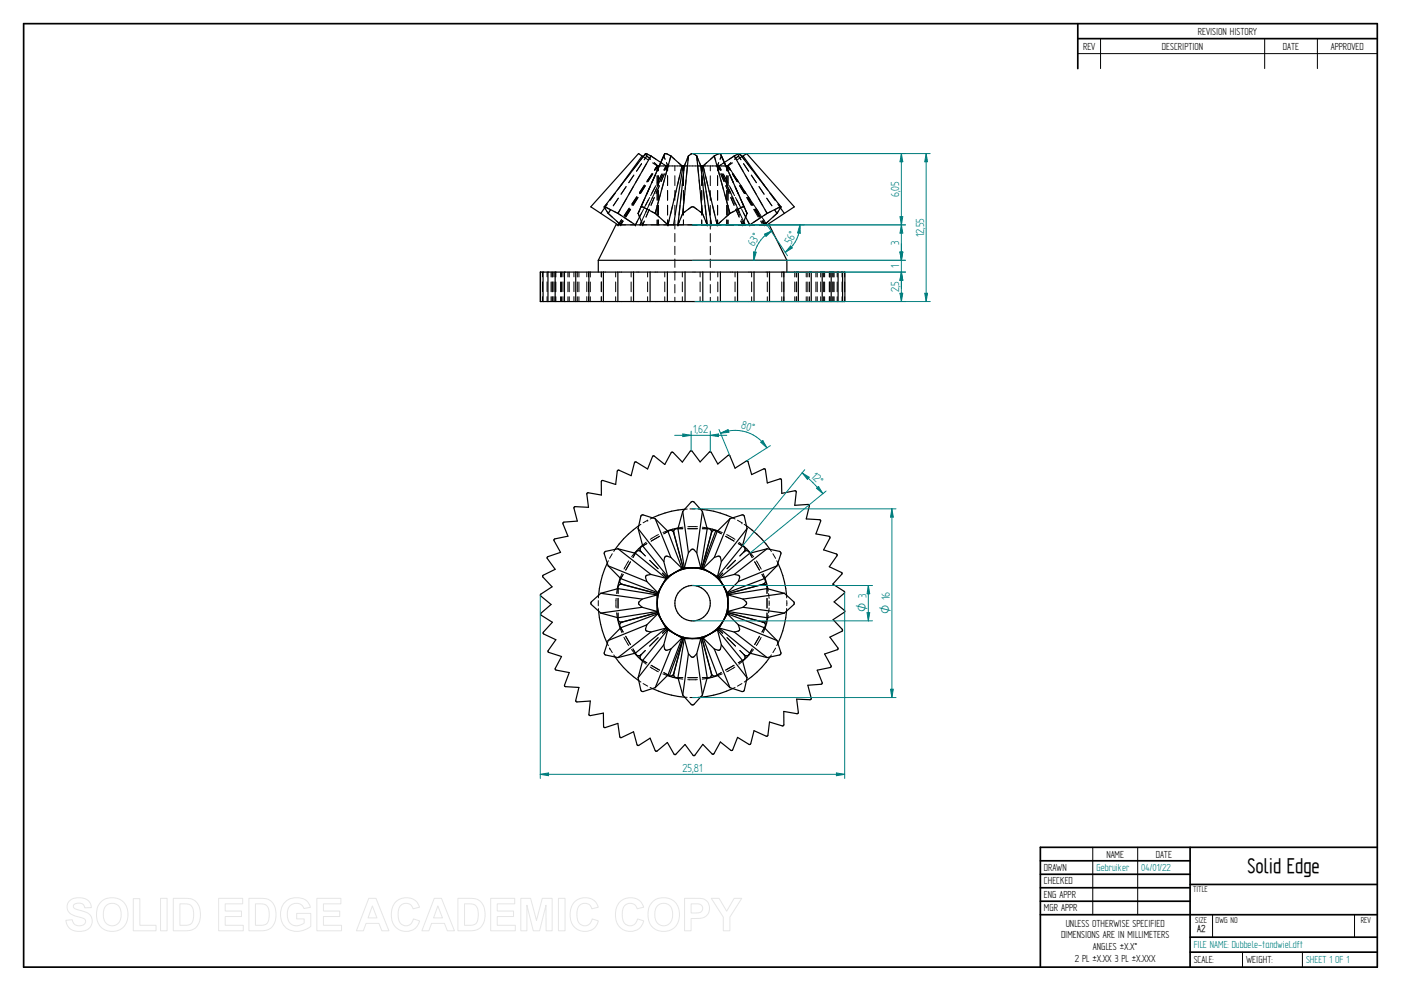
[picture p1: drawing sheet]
<svg xmlns="http://www.w3.org/2000/svg" width="594mm" height="420mm" viewBox="0 0 594 420" stroke-linecap="round" stroke-linejoin="round" font-family="sans-serif">
<g fill="none" stroke="#000" stroke-width=".72">
<path d="M10 10h574v400h-574zM457 10v19.1M457 16.4h127M504.6 359.2v50.8M584 359.2h-142.9v50.8M441.1 365h63.5M441.1 370.7h63.5M441.1 376.4h63.5M504.6 375h79.4M441.1 382.1h63.5M441.1 387.8h142.9M504.6 397.3h79.4"/>
<path d="M504.6 403.7h79.4"/>
</g>
<g fill="none" stroke="#000" stroke-width=".42">
<path d="M466.7 16.4v12.7M536.3 16.4v12.7M558.6 16.4v12.7M457 22.7h127M263.3 78.5l-1.1 1.6M263.9 77.8l-2.2 2.8M265.5 79.1l-2.2 3.2M267.2 73.5l-2.2 2.8M268.6 79.1l-1.9 3.2M268.8 74.3l-2.2 3.2M270.5 69.3l-2.2 2.8M271.3 74.3l-1.8 3.2"/>
<path d="M272.1 69.4l-2.2 3.2M273.3 78.5l-2.2 3.2M273.3 78.8l-2.1 3.3M273.7 78.7l-2.1 3.3M273.7 65.2h.1M273.8 65.3l.1 .2M273.8 65.3h.1M274.1 65.9l.2 .2M274.1 69.4l-1.8 3.2M274.3 66.1l1.5 1.4M274.3 66.1l-1.1 1.6M274.4 65.3l.5 .2"/>
<path d="M274.7 67.7l-2-1.3-1.1 1.4M275.5 65.8l.5 .3M275.5 79.4l-1.9 4.2M275.7 79.2l-1.5 3.1M276 66.1l-.9 1.6M276 66.1l2.2 1.4M276.4 73.9l-2.1 3.3M276.4 73.9l-2 3.2M276.5 73.6l-2.1 3.2M276.7 69l2 1.4M276.8 73.7l-2.1 3.3M277.4 69l1.5 1.4"/>
<path d="M277.7 79.4l-1.8 3.6M278.1 78.7l-1.8 3.3M278.3 73.1l-1.9 4.4M278.5 70.6h.1M278.5 70.6l-1 1.6M278.5 70.5v.1M278.7 70.4v2M278.7 74.5v4.2M278.7 70.4l-1.1 1.6M278.7 70.4h-.1M278.7 70.4h.1M278.9 70.4l-1 1.6"/>
<path d="M278.9 70.4h.1M278.9 78.7l-1.5 3.3M279.2 70.4v2M279.2 74.5v4.2M279.6 78.7l-1.4 3.3M280.3 69l2.1 1.4M280.5 74l-1.8 3.6M280.7 73.7l-1.7 3.3M280.9 74.3l-1.8 3.9M281 69.4l-.8-.5-1.7 3.7M281.2 73.7l-1.5 3.3M281.5 66.1l-.8 1.6"/>
<path d="M281.5 66.1l.5 1.4M281.6 65.9l-.1 .2M281.7 69.9l.7 .5M281.7 76.3l-1.1 4M281.7 73.7l-1.4 3.3M281.8 65.3l-.1 .2M282.4 70.4l-.8 1.6M282.4 70.4l-.9 1.7M282.6 69l.6 1.4-.8 1.6M282.7 70.4h.1M282.7 70.4l-.9 1.9M282.7 70.4l-.7 1.6"/>
<path d="M282.9 65.3l.5 .2M283.1 70.4v2M283.1 74.5v4.2M283.4 70.2l-1.1 4M284 65.8l.5 .3M284.5 66.1l1.6 1.4M284.5 66.1l-.6 2.1M286.2 70.4v2M286.2 74.5v4.2M287.6 69l1.6 1.4M288.2 74.5l-1 4.2M289.2 70.4h-10.5"/>
<path d="M289.2 70.4l-.5 2M289.5 71.4l-.1 .5M289.7 70.4l-.1 .4M289.7 74.5l-.4 4.2M289.8 70.4v2M289.8 74.5v4.2M290.2 70.4l-.3 2M290.7 69l-.5 1.4M290.9 76.3l-.4 4M291.5 70.2l-.4 4M291.9 66.1l-.6 1.4M291.9 66.1l-.2 2.1"/>
<path d="M292.3 65.9l-.4 .2M293.1 65.3l-.4 .2M294.3 65.3l.4 .2M295.1 65.9l.3 .2M295.4 66.1l.2 2.1M295.4 66.1l.6 1.4M295.8 70.2l.4 4M296.5 76.3l.3 4M296.6 69l.6 1.4M297.2 70.4l.2 2M297.2 70.4h-7M297.6 70.4v2"/>
<path d="M297.6 74.5v4.2M297.6 74.5l.5 4.2M297.7 70.4h.1M297.7 70.6l.4 2.1M298.1 70.4l.6 2M298.4 74.8l.7 4.1M299.2 74.5l.9 4.2M299.7 69l-1.6 1.4M301.2 70.4v2M301.2 74.5v4.2M302.9 66.1l.5 2.1M302.9 66.1l-1.6 1.4"/>
<path d="M303.4 65.8l-.5 .3M304 70.2l1.1 4M304.2 70.4l.7 1.6M304.3 70.4v2M304.3 74.5v4.2M304.5 65.3l-.6 .2M304.7 70.4l.7 1.6M304.7 70.4h.6M304.7 70.4h-6.6M304.7 70.4l.9 1.9M304.7 70.4l.6 1.6M304.8 69l-.6 1.4"/>
<path d="M304.9 70.4l.9 1.6M304.9 70.4h3.8M304.9 70.4l1 1.7M305.5 65.3l.1 .2M305.6 76.3l1.1 4M305.6 73.7l1.4 3.3M305.6 69.9l-.7 .5M305.8 65.9l.1 .2M305.9 66.1l.7 1.6M305.9 66.1l-.6 1.4M306.1 73.6l1.4 3.2M306.2 73.7l1.5 3.3"/>
<path d="M306.4 69.4l.8-.5 .9 2.1M306.4 74.3l1.8 3.9M306.7 73.7l2 3.9M307 69l-2.1 1.4M307.4 69.4l1.4 3.2M307.8 78.7l1.4 3.3M308.2 70.4v2M308.2 74.5v4.2M308.2 78.5l1.3 3.2M308.4 78.7l1.6 3.3M308.7 70.4l1 1.6M308.7 70.4h.1"/>
<path d="M308.7 70.4v2M308.7 74.5v4.2M308.7 70.4l1 1.5M308.8 70.5l.1 .1M308.9 70.6l2.2 3.4M308.9 70.6h.1M309.1 73.2l1.8 4.1M309.3 78.7l1.7 3.3M309.5 74.3l1.5 3.2M309.6 79.4l1.9 3.6M310 69l-1.6 1.4 1 1.6M310.6 69l-1.9 1.4"/>
<path d="M310.7 73.7l1.9 3.3-2-3.3M310.8 73.6l3.9 5.8M311 73.9l2 3.3-2-3.2M311.4 66.1l-2.2 1.4M311.4 66.1l.9 1.6M311.7 79.2l1.4 3.1M311.9 65.8l-.5 .3M311.9 79.5l1.9 4.2M312.6 67.7l2-1.3 1.1 1.4M313 65.3l-.5 .2M313.1 66.1l1.1 1.6M313.1 66.1l-1.6 1.4"/>
<path d="M313.2 69.4l1.9 3.2M313.3 65.9l-.2 .2M313.6 65.3l-.2 .2M313.6 65.2h.1M314.1 78.5l2.1 3.2M315.3 69.4l2.2 3.2M316 74.3l1.9 3.2M316.9 69.3l2.1 2.8M318.6 74.3l2.2 3.2M318.8 79.1l1.9 3.2M320.2 73.5l2.1 2.9M321.9 79.1l2.1 3.2"/>
<path d="M323.5 77.8l2.1 2.8M324 78.5l1.2 1.6M256.2 87.8l.5 .9M256.8 87.8l1.7 .9M257.3 89.6l.6 .9M257.3 86.3l-1.1 1.4M257.5 86.6l-1.1 1.5M257.9 90.5l1.7 1.6M258.9 88.9l-1 1.6M260.3 89.6l1.7 .9M260.6 82l-2.2 2.8M261 81.7l-2.3 3.2"/>
<path d="M261.4 93.7l1.8 1.6M262 90.5l1.5 .9M262.1 95.3h.1M262.2 84l-2.2 3.2M263 88.9l-1 1.6M263.2 95.3h.1M263.2 95.3h2.1M263.6 93.1l-1.1 1.6M264 93.4l-1.2 1.9M264.2 93.7l-1 1.6M265 92.4l2.9 1.9M265.8 84l-1.9 3.2"/>
<path d="M266.8 88.3l-2.1 3.2M266.9 88.7l-2 3.3M267.1 88.6l-2.1 3.2M267.4 95.3h2M267.4 88.7l-2.1 3.3M269.4 95.3h.1M270 83.4l-2.1 3.2M270.1 83.8l-2.1 3.3M270.2 83.7l-2.1 3.2M270.3 93.7l-.9 1.6M270.5 83.7l-2 3.3M270.6 90.5l.6 1.6"/>
<path d="M271 89.6l-.4 .9M271.3 88.9l-.7 1.6M271.9 93.7l.6 1.6M272.2 93.7l-.8 1.6M272.5 95.3h.1M272.5 95.3h1.8M272.7 85.7l-1.4 3M272.7 87.8l1.7 .9-2.4 5.3M272.9 88.7l-1.7 3.3 .9-1.8M273.2 93.7l-.7 1.6M273.5 84l-1.5 3.2M274.9 84.8l-1.9 3.5"/>
<path d="M275.3 88.7l-1.4 3.3M275.5 83.7l-1.7 3.3M275.5 86.1l-1.7 3.9M276.1 95.3h3.5M276.1 89.6l1.7 .9M276.7 83.7l-1.5 3.3M277.4 83.7l-1.4 3.3M277.8 90.5l1.8 1.6M278.3 80.2l-1.8 3.9M278.4 88.5l-.6 2M278.7 93.3v2M278.7 80.8v4.1"/>
<path d="M278.7 87v4.1M279.2 80.8v4.1M279.2 87v4.1M279.2 93.3v2M280 82.4l-1.1 4M281.4 93.7l1.8 1.6M281.5 95.3h1.7M283.1 80.8v4.1M283.1 87v4.1M283.1 93.3v2M283.2 95.3h.1M283.8 93.3l-.6 2"/>
<path d="M285.2 87.1l-.9 4.1M286.2 80.8v4.1M286.2 87v4.1M286.2 93.3v3.8M286.2 99v3.5M286.7 80.8l-1 4.1M287.5 95.3h.1M287.5 95.3h2M287.7 93.3l-.2 2M288.2 93.7l-.7 1.6M288.4 87.1l-.5 4.1M289 80.8l-.4 4.1"/>
<path d="M289.5 90.5l-.7 1.6M289.7 88.5l-.2 2M289.8 80.8v4.1M289.8 87v4.1M289.8 93.3v2M290.3 82.4l-.4 4M290.7 89.6l-1.2 .9M291.6 95.3h4.1M293.1 87.8l-1.2 .9M294.3 87.8l1.1 .9M296.7 89.6l1.2 .9M297 82.4l.5 4"/>
<path d="M297.6 80.8v4.1M297.6 87v4.1M297.6 93.3v2M297.6 88.5l.3 2M297.8 95.3h2.1M297.9 90.5l.6 1.6M298.3 80.8l.4 4.1M299 87.1l.4 4.1M299.2 93.7l.7 1.6M299.4 81l.7 4.1M299.7 93.3l.2 2M299.9 95.3h.1"/>
<path d="M300.4 87.2l.7 4M300.6 80.8l1 4.1M301.2 80.8v4.1M301.2 87.1v4.1M301.2 93.3v3.9M301.2 99v3.6M301.4 93.3l.3 2M301.7 95.3h.1M302.1 87.1l1 4.1M303.6 93.3l.5 2M304.1 95.3h.1M304.1 95.3h1.8"/>
<path d="M304.3 80.8v4.1M304.3 87v4.1M304.3 93.3v2M305.9 93.7l-1.8 1.6M307.3 82.4l1.1 4M307.7 95.3h3.5M308.2 80.8v4.1M308.2 87v4.1M308.2 93.3v2M308.7 80.8v4.1M308.7 87.1v4.1M308.7 93.3v2"/>
<path d="M309 88.5l.5 2M309.2 80.3l1.7 3.9M309.5 90.5l-1.7 1.6M309.9 83.7l1.4 3.3M310.3 83.4l1.4 3.1M310.7 83.7l1.5 3.3M311.2 89.6l-1.7 .9M311.8 86.1l2.6 5.9M311.9 83.7l1.7 3.3M312 88.7l1.4 3.3M312.3 88.2l1.4 3.2M312.5 84.8l1.8 3.5"/>
<path d="M313 95.3h1.8M313.9 84l1.4 3.2M314.1 93.7l.7 1.6M314.4 93l.7 1.6M314.5 88.7l1.7 3.3-1-1.8M314.5 92.1l.9 1.9M314.6 87.8l-1.6 .9M314.7 85.8l1.3 2.9M314.8 95.3h.1M315.2 93.7l.8 1.6M315.5 93.7l-.7 1.6M315.6 82l-2-3.3 2.2 3.3"/>
<path d="M315.8 81.2l2.4 3.5M316.1 88.9l.7 1.6M316.1 82l-2-3.1 2.1 3.3M316.4 89.6l.4 .9M316.6 83.7l2 3.3M316.8 90.5l-.7 1.6M316.8 83.7l2.1 3.3M317.1 93.7l.8 1.6M317.2 83.7l2 3.2M317.3 83.9l2.1 3.2M317.3 83.4l2.1 3.2M317.9 95.3h2"/>
<path d="M317.9 95.3h.1M318 95.3h-.1M319.4 86.5l2.3 3.5M319.6 88.7l1.9 3.3M319.9 88.7l2.1 3.3M320.3 88.6l2.1 3.2M320.4 88.8l2.1 3.2M320.5 88.2l2.2 3.2M321.6 84l1.8 3.2M322.1 95.3h2M322.4 92.4l-2.9 1.9M322.5 93.7l1 1.6"/>
<path d="M322.9 91.8l1.9 2.9M323.1 93.7l1 1.6M323.4 93.5l1.2 1.8M324.1 95.3h.1M324.4 88.9l.9 1.6M325.1 84l2.2 3.2M325.2 95.3h.1M325.3 90.5l-1.4 .9M325.9 93.7l-1.8 1.6M326.3 81.7l2.3 3.2M326.8 82.1l2.1 2.8M327.1 89.6l-1.8 .9"/>
<path d="M328.4 88.9l1.1 1.6M329.5 90.5l-1.8 1.6M329.8 86.6l1.1 1.5M330 89.6l-.5 .9M330.1 86.3l1 1.4M330.5 87.8l-1.7 .9M331.1 87.8l-.5 .9M230 115.4v2M230 119.5v4.2M232 115.4v2M232 119.5v4.2M233.7 115.4v2"/>
<path d="M233.7 119.5v4.2M234.1 115.4v2M234.1 119.5v4.2M234.2 115.4v2M234.2 119.5v4.2M234.9 115.4v2M234.9 119.5v4.2M235.4 115.4v2M235.4 119.5v4.2M235.7 115.4v2M235.7 119.5v4.2M237.7 115.4v2"/>
<path d="M237.7 119.5v4.2M238.1 115.4v2M238.1 119.5v4.2M238.7 115.4v2M238.7 119.5v4.2M240.8 115.4v2M240.8 119.5v4.2M241.4 115.4v2M241.4 119.5v4.2M243.4 115.4v2M243.4 119.5v4.2M244.8 115.4v2"/>
<path d="M244.8 119.5v4.2M245.5 115.4v2M245.5 119.5v4.2M248.8 115.4v2M248.8 119.5v4.2M249.5 115.4v2M249.5 119.5v4.2M250.3 115.4v2M250.3 119.5v4.2M255 115.4v2M255 119.5v4.2M261.1 115.4v2"/>
<path d="M261.1 119.5v4.2M267.6 115.4v2M267.6 119.5v4.2M274.6 115.4v2M274.6 119.5v4.2M281.9 115.4v2M281.9 119.5v4.2M286.2 104.4v3.6M286.2 109.8v3.6M286.2 115.2v3.6M289.3 115.4v2M289.3 119.5v4.2"/>
<path d="M296.9 115.4v2M296.9 119.5v4.2M301.2 104.4v3.6M301.2 109.9v3.5M301.2 115.3v3.5M304.4 115.4v2M304.4 119.5v4.2M311.7 115.4v2M311.7 119.5v4.2M318.7 115.4v2M318.7 119.5v4.2M325.4 115.4v2"/>
<path d="M325.4 119.5v4.2M331.5 115.4v2M331.5 119.5v4.2M332.4 115.4v2M332.4 119.5v4.2M337 115.4v2M337 119.5v4.2M337.6 115.4v2M337.6 119.5v4.2M337.8 115.4v2M337.8 119.5v4.2M341.9 115.4v2"/>
<path d="M341.9 119.5v4.2M342.6 115.4v2M342.6 119.5v4.2M343.2 115.4v2M343.2 119.5v4.2M346 115.4v2M346 119.5v4.2M346.5 115.4v2M346.5 119.5v4.2M348 115.4v2M348 119.5v4.2M349.2 115.4v2"/>
<path d="M349.2 119.5v4.2M349.7 115.4v2M349.7 119.5v4.2M351.7 115.4v2M351.7 119.5v4.2M351.9 115.4l.1 2M351.9 119.5l.1 4.2M353.1 115.4v2M353.1 119.5v4.2M353.3 115.4v2M353.3 119.5v4.2M353.7 115.4v2"/>
<path d="M353.7 119.5v4.2M355 115.4v2M355 119.5v4.2M357.1 115.4v2M357.1 119.5v4.2M358.2 115.4v2M358.2 119.5v4.2M230 125.8v2M232 125.8v2M233.7 125.8v2M234.1 125.8v2M234.2 125.8v2"/>
<path d="M234.9 125.8v2M235.4 125.8v2M235.7 125.8v2M237.7 125.8v2M238.1 125.8v2M238.7 125.8v2M240.8 125.8v2M241.4 125.8v2M243.4 125.8v2M244.8 125.8v2M245.5 125.8v2M248.8 125.8v2"/>
<path d="M249.5 125.8v2M250.3 125.8v2M255 125.8v2M261.1 125.8v2M267.6 125.8v2M274.6 125.8v2M281.9 125.8v2M286.2 120.6v3.6M286.2 126v1.8M289.3 125.8v2M296.9 125.8v2M301.2 120.6v3.6"/>
<path d="M301.2 126.1v1.7M304.4 125.8v2M311.7 125.8v2M318.7 125.8v2M325.4 125.8v2M331.5 125.8v2M332.4 125.8v2M337 125.8v2M337.6 125.8v2M337.8 125.8v2M341.9 125.8v2M342.6 125.8v2"/>
<path d="M343.2 125.8v2M346 125.8v2M346.5 125.8v2M348 125.8v2M349.2 125.8v2M349.7 125.8v2M351.7 125.8v2M351.9 125.8l.1 2M353.1 125.8v2M353.3 125.8v2M353.7 125.8v2M355 125.8v2"/>
<path d="M357.1 125.8v2M358.2 125.8v2M276.6 219.5l-.9 .5M291.4 215.8l-1 .1M292.6 215.8h2.2M295.9 215.8l1.1 .1M310.7 219.5l1 .5M258 237.7l-.5 1M259.6 234.8l-1.1 1.9M260.8 232.9l-.5 .9M266.6 237.8l-2 3.5M267.3 238.2l-2 3.5"/>
<path d="M268.4 236.3l1-1.7-1 1.8M269.1 234.5l-1.3 1.6M271.8 222.3l-1 .6M273.6 235.7l-1.7-1.8 1.8 1.8M274 229.9l-1.5 1.2M274.3 230.5l-1.8 1 1.8-1M274.7 220.6l-2 1.1M274.7 220.6h.1M275.5 237.5l3.6 3.6M275.5 237.6l3.6 3.5M276.1 229.4l3.5-2-3.5 2M279.2 226.7l-3.4 2"/>
<path d="M281.5 226.3l1.7-1-1.7 1M283 225l-1.9 .8M287.5 224.2h2.1M289.6 223.5l-2 .3M291.6 224.2h4.1M295.7 223.3h-4M297.8 223.5l2 .3M297.8 224.2h2.1M304.4 225l1.9 .8M305.9 226.3l-1.8-1 1.8 1M307.7 227.4l3.6 2M308.1 226.7l3.6 2"/>
<path d="M311.9 237.5l-3.6 3.6M312.7 220.6l1.9 1.1M313 230.5l1.8 1M313.3 229.9l1.6 1.2M314.6 221.7h.1M315.5 233.9l-1.8 1.8M315.5 222.3l1 .6M318.3 234.5l1.3 1.6M318.9 236.3l-1-1.7 1.1 1.8M320 238.2l2 3.5M320.8 237.8l2 3.5M326.5 232.9l.6 .9"/>
<path d="M327.7 234.8l1.2 1.9M329.4 237.7l.5 1M253.7 254.6v2.2M253.7 258l.1 1.1M253.8 252.4l-.1 1.1M261.3 253.7v4M261.4 259.8l.3 2M261.7 249.6l-.3 2M262.1 249.6v2M262.1 253.7v4.1M262.1 259.9v2M263.7 243.2l-.7 1.9"/>
<path d="M264.2 243.5l-1 1.8M280.9 243l1.8 1.8M306.5 243l-1.8 1.8M323.1 243.5l1 1.8M323.6 243.2l.8 1.9M325.2 249.6v2M325.2 253.7v4.1M325.2 259.9v2M325.6 249.6l.1 1M325.9 251.7l.2 2M326.1 254.8v1.9M326.1 257.8l-.2 2"/>
<path d="M333.5 252.4l.1 1.1M333.6 258l-.1 1.1M333.6 254.6v2.2M257.5 272.8l.5 1M258.5 274.8l1.1 1.9M258.5 274.8h.1M260.3 277.7l.5 .9M263 266.4l.7 1.9M264.2 267.9l-1-1.8 1.1 1.9M264.6 270.2l2 3.5M265.3 269.7l2 3.6M267.8 275.4l1.3 1.6"/>
<path d="M268.4 275.1l1 1.8M273.7 275.8l-1.8 1.8M279.1 270.4l-3.6 3.5M279.1 270.3l-3.6 3.6M282.7 266.7l-1.8 1.8M304.7 266.7l1.7 1.8M308.3 270.3l3.6 3.6-3.6-3.5M313.7 275.8l1.8 1.8M314.8 280l-1.7 1M319 275.1l-1.1 1.8M319.5 275.4l-1.2 1.6M322.1 269.7l-2.1 3.6"/>
<path d="M322.7 270.2l-2 3.5M323.1 267.9l1-1.8-1 1.9M324.4 266.4l-.8 1.9M325.7 260.9l-.1 .9M327.1 277.7l-.6 .9M328.9 274.8l-1.2 1.9M329.9 272.8l-.5 .9M270.8 288.6l1 .6M272.5 280.3l1.5 1.3M272.7 289.8l2 1.1M274.3 281l-1.8-1 1.8 1M275.7 291.5l.9 .4"/>
<path d="M275.7 282.8l3.5 2M276.1 282.1l3.6 2-3.6-2M281.1 285.7l1.9 .7M281.5 285.2l1.7 1-1.7-1M287.5 287.3h2.1M287.6 287.7l2 .3M290.4 295.6l1 .1M291.6 287.3h4.1M292.6 295.7h2.2M295.7 288.2h-4.1M297 295.6l-1.1 .1M297.8 287.3h2.1"/>
<path d="M299.8 287.7l-2 .3M305.9 285.2l-1.8 1 1.8-1M306.2 285.7l-1.8 .7M307.7 284.1l3.6-2-3.6 2M311.6 282.8l-3.5 2M311.7 291.5l-1 .4M314.6 289.8l-1.9 1.1M314.9 280.3l-1.6 1.3M316.5 288.6l-.9 .6M463.4 359.2v28.6M482.4 359.2v28.6M514.2 387.9v9.4"/>
<path d="M574.4 387.9v9.4M526.9 403.7v6.3M552.3 403.7v6.3"/>
</g>
<g fill="none" stroke="#000" stroke-width=".51">
<path d="M272.3 66.1l-9 12.4M272.3 66.1l-1.5-1-20.3 22.6 4.3 2.8M273.7 65.2l-17.5 22.5M273.7 65.2l2.3 .9M273.7 65.2l-1 1.2-.4-.3M276 66.1l4.2 2.8M276 66.1l-14 24.4M284.5 66.1l-6.7 24.4M284.5 66.1l-2-.9-.7 .1-10.1 22.5M284.5 66.1l4.7 4.3M289.2 70.4h1M289.2 70.4l-6 24.9-5.4-4.8"/>
<path d="M289.7 70.4l-4.1 24.9M290.2 70.4l-2.7 24.9 2-4.8M291.9 66.1l1.8-1 1.7 1M291.9 66.1l-1.7 4.3M291.9 66.1l-2.4 24.4M295.4 66.1l2.5 24.4M295.4 66.1l1.8 4.3M297.2 70.4l2.7 24.9-2-4.8M297.2 70.4h.9M297.7 70.4l4 24.9M298.1 70.4l6 24.9 5.4-4.8M302.9 66.1l6.6 24.4"/>
<path d="M302.9 66.1l-4.8 4.3M305.5 65.3l1.7 3.6 4.2-2.8M305.5 65.3l10.1 22.5M305.5 65.3l-.7-.1-1.9 .9M311.4 66.1l13.9 24.4M313.6 65.2l17.5 22.5M313.6 65.2l1 1.2 .5-.3M313.6 65.2l-2.2 .9M315.1 66.1l1.5-1 20.2 22.6-4.2 2.8M315.1 66.1l8.9 12.4M254.8 90.5l7.3 4.8 .4-.6M256.2 87.7l5.8 2.8"/>
<path d="M256.2 87.7l1.7 2.8 5.3 4.8M256.4 88.1l-1.6 2.4M262 90.5l7.4 4.8M262.9 95.1l-.1 .2M271.2 92l-1.8 3.3M271.7 87.8h1l5.1 2.7M271.7 87.8l-1.1 2.7 1.9 4.8M272 94l-.6 1.3M289.5 90.5l4.2-2.8 4.2 2.8M315.1 94.6l.3 .7M315.4 94l.6 1.3M315.6 87.8l1.2 2.7-2 4.8"/>
<path d="M315.6 87.8h-1l-5.1 2.7M324.4 95.1l.2 .2M325.3 90.5l-7.4 4.8-1.7-3.3M330.9 88.1l1.7 2.4M331.2 87.7l-1.7 2.8-5.4 4.8M331.2 87.7l-5.9 2.8M332.6 90.5l-7.4 4.8-.4-.6M229.1 115.4h129.2v12.4h-129.2zM229.2 115.4v12.4M230.3 115.4v12.4M232.4 115.4v12.4M235.4 115.4v12.4"/>
<path d="M239.3 115.4v12.4M244.1 115.4v12.4M249.7 115.4v12.4M253.7 110.4l7.5-15.1h65l7.5 15.1M253.7 110.4h80M253.7 110.4v5M255.9 115.4v12.4M262 115.4v12.4M268.6 115.4v12.4M275.7 115.4v12.4M283 115.4v12.4M290.5 115.4v12.4"/>
<path d="M298 115.4v12.4M305.5 115.4v12.4M312.8 115.4v12.4M319.7 115.4v12.4M326.3 115.4v12.4M332.4 115.4v12.4M333.7 110.4v5M338.5 115.4v12.4M344 115.4v12.4M348.7 115.4v12.4M352.5 115.4v12.4M355.4 115.4v12.4"/>
<path d="M357.3 115.4v12.4M248.9 209.2l.5-.3 5.6 1v-5.7l.3-.5 5.8 1.7 .6-5.6 .5-.5 5.4 2.4 1.6-5.8h.6l4.8 2.9 2.1-5.2 .4-.3 4.8 3.6 2.7-5 .5-.2 4.2 4.2 3.4-4.6 .5-.2 3.7 4.7 4.1-4.3 .6 .3 2.8 4.9 4.6-3.7 .5 .3 2.2 5.2 5.1-3.1 .4 .3 1.5 5.5 5.4-2.4 .5 .4 .8 5.6 5.3-1.8 .6 .2 .2 6 5.6-1.1 .5 .2-.6 5.9 6-.2 .2 .5-1.3 5.5 5.7 .3 .4 .4-2 5.7 5.6 1 .4 .4-2.8 5.3 5.7 1.9v.6l-3.2 4.7 5.3 2.6-.1 .6-3.8 4.2 4.8 3 .2 .5-4.4 4 4.5 3.8-.2 .6-4.7 3.1 3.9 4.1v.6l-5.3 2.7 3.4 4.6v.6l-5.6 2 2.8 5.3-.4 .4-5.6 1.1 2.2 5.3-.2 .6-5.9 .5 1.4 5.5-.2 .6-6-.2 .7 5.9-.6 .3-5.5-1-.1 6-.6 .2-5.4-1.7-.7 5.6-.4 .5-5.5-2.4-1.4 5.5-.4 .4-5.1-3.1-2.3 5.5h-.6l-4.4-3.5-2.7 4.9-.6 .3-4.2-4.2-3.6 4.8-.5-.2-3.4-4.6-4.2 4.4-.5-.3-2.8-4.9-4.4 3.6-.6 .1-2.3-5.5-4.8 3h-.6l-1.7-5.7-5.4 2.5-.4-.5-.8-5.6-5.7 1.8-.4-.5v-5.7l-5.6 1.1-.5-.3 .5-5.9-5.9 .3-.3-.5 1.4-5.5-6-.5-.1-.6 2-5.2-5.6-1.1-.4-.4 2.7-5.4-5.7-1.9v-.6l3.3-4.6-5.1-2.4-.3-.5 3.9-4.5-4.8-3-.2-.5 4.5-4-4.6-3.9 .3-.5 4.7-3.1-4-4.4 .2-.5 5.1-2.5-3.3-4.6v-.6l5.6-2-2.8-5.3 .4-.4 5.5-1.2-2.1-5.2 .2-.6 5.9-.6-1.4-5.5 .2-.5 5.9 .2zM277.8 219.9l5.4 5.4M277.8 219.9l6.7 16.4M277.8 219.9l-5.1-1.6-.6 .1-.4 .5-1.1 5.2M289.5 216.8l-2 7.4M289.5 216.8l2.4 17.6M289.5 216.8l3.6-3.9 .6-.3 .6 .3 3.6 3.9M290.4 215.9a38.9 38.9 0 0 0-13.8 3.6M297 215.9a38.9 38.9 0 0 1 13.7 3.6M297.9 216.8l2 7.4M297.9 216.8l-2.5 17.6"/>
<path d="M309.5 219.9l5.1-1.6 .6 .1 .4 .5 1.2 5.2M309.5 219.9l-5.4 5.4M309.5 219.9l-6.6 16.4M257.5 238.7a38.7 38.7 0 0 0-3.7 13.7M257.9 239.9l5.3 5.4M257.9 239.9l16.4 6.6M262 232.7l7.4 1.9M262 232.7l14 10.8M262 232.7l-5.2 1.1-.5 .4-.1 .6 1.7 5.1M269.4 234.6l13 10.6-6.4-1.7M270.6 224.1l1.9 7.4M270.6 224.1l10.9 14"/>
<path d="M270.8 222.9a42.7 42.7 0 0 0-10 10M272.5 231.1l-3.4 3.4M272.5 231.5l10.7 13M272.5 231.5a1.43 1.43 0 0 0-.6 2.4 1.4 1.4 0 0 0-2.5 .7M281.5 238.1l1.7 6.4M283.2 225.3a1.42 1.42 0 0 1 1.5-.4 1.42 1.42 0 0 1 1 1M283.2 225.3l6 15.7M284.5 236.3l-2.3-.4-.4 .5-.3 1.7M284.5 236.3l4.7 4.7M285.7 225.9l4 14.8M287.5 224.2a1.4 1.4 0 0 0-1.5 .3 1.4 1.4 0 0 0-.3 1.4M287.5 224.2l2.7 16.5 1.7-6.3"/>
<path d="M287.6 223.8l-4.6 1.2M291.9 234.4l1.8-1.6 .6 .3 1.1 1.3M299.8 223.8l4.6 1.2M299.9 224.2l-2.7 16.5-1.8-6.3M299.9 224.2a1.4 1.4 0 0 1 1.4 .3 1.4 1.4 0 0 1 .4 1.4M301.7 225.9l-4 14.8M302.9 236.3l-4.8 4.7M302.9 236.3l2.2-.4 .8 2.2M303.5 225l.6 .3M303.5 225a1.33 1.33 0 0 0-1.8 .9M303.5 225l-5.8 15.7M304.1 225.3l-6 15.7"/>
<path d="M305.9 238.1l-1.7 6.4M314.8 231.5l-10.6 13M314.8 231.5a1.43 1.43 0 0 1 .7 2.4 1.4 1.4 0 0 1 2.4 .7M314.9 231.1l3.4 3.4M316.5 222.9a40.7 40.7 0 0 1 10 10M316.8 224.1l-2 7.4M316.8 224.1l-10.9 14M317.9 234.6l-13 10.6M325.3 232.7l-7.4 1.9M325.3 232.7l-13.9 10.8M325.3 232.7l5.2 1.1 .5 .4 .1 .6-1.6 5.1M329.5 239.9l-5.4 5.4"/>
<path d="M329.5 239.9l-16.4 6.6M329.9 238.7a38.7 38.7 0 0 1 3.6 13.7M253.8 259.1a40.5 40.5 0 0 0 3.7 13.7M254.8 251.5l-4 3.6-.3 .6 .3 .6 4 3.6M254.8 259.9l7.3 2M254.8 251.5l17.5 2.5M262.1 249.6l-7.3 1.9M262.1 249.6l16.6 2.6-6.4 1.8M263 245.1l-1.3 4.5M263.2 245.3a1.38 1.38 0 0 0-.4 1.4 1.38 1.38 0 0 0 1.1 1M263.2 245.3l15.7 6M263.9 247.7l14.8 4"/>
<path d="M263.9 247.8a1.38 1.38 0 0 0-1.5 .3 1.38 1.38 0 0 0-.3 1.5M272.3 257.5l6.4 1.7-16.6 2.7M272.3 254l-1.5 1.7 1.5 1.8M272.3 257.5l-17.5 2.4M274.3 246.5l4.6 4.8M276 243.5l-2.2 .8 .5 2.2M278.7 251.7v8.1M278.7 251.7l.5 .1M278.7 259.8l-14.8 3.9M278.7 259.8l2 3.4M279.2 251.8a15.2 15.2 0 0 0 0 7.8M279.2 259.6l1.5 3.6"/>
<path d="M279.2 259.6l-.5 .2M280.4 248.8a15.3 15.3 0 0 0-1.7 6.1M280.7 248.2l-2 3.5M280.7 248.2l-1.5 3.6M281.2 247.4a15 15 0 0 1 14.9-6.5 15 15 0 0 1 12.1 10.9M282.7 244.8l.4 .4M282.7 244.8l-3.8 6.5M283.1 245.2l-2.4 3M286.2 242.7l-3.5 2.1M286.2 242.7l-3.1 2.5M289.2 241l-6 3.5M289.7 240.7l.1 .6"/>
<path d="M289.7 240.7l-3.5 2M289.7 240.7h8M289.8 241.3a15 15 0 0 1 7.8 0M289.8 241.3l-3.6 1.4M297.6 241.3l3.6 1.4M297.7 240.7l-.1 .6M297.7 240.7l3.5 2M298.1 241l6.1 3.5M301.2 242.7l3.1 2.5M301.2 242.7l3.5 2.1M304.3 245.2l2.4 3M304.7 244.8l2 3.4"/>
<path d="M304.7 244.8l-.4 .4M304.9 245.2l3.5 6.1M306.7 248.2l2 3.5M307.3 249.6a14.5 14.5 0 0 1 1.4 6.1M308.2 259.6l.5 .2M308.2 259.6l-1.5 3.6M308.2 251.8l.5 3.9M308.7 259.8l-2 3.4M308.7 259.8l14.8 3.9M308.7 251.7l-.5 .1M308.7 255.7a15 15 0 0 1-14.6 15 15 15 0 0 1-15.4-14.2M308.7 251.7v8.1"/>
<path d="M308.7 255.7l-.5 3.9M311.4 243.5l2.1 .8-.4 2.2M311.4 243.5l-6.5 1.7M313.1 246.5l-4.7 4.8M315.1 257.5l17.5 2.4M315.1 254l1.5 1.7-1.5 1.8M315.1 257.5l-6.4 1.7 16.5 2.7M323.5 247.8a1.37 1.37 0 0 1 1.4 .3 1.37 1.37 0 0 1 .3 1.5M323.5 247.7l-14.8 4M324.1 245.3a1.37 1.37 0 0 1 .5 1.4 1.37 1.37 0 0 1-1.1 1M324.1 245.3l-15.7 6M324.4 245.1l1.2 4.5"/>
<path d="M325.2 249.6l-16.5 2.6 6.4 1.8M325.2 249.6l7.4 1.9M332.6 251.5l-17.5 2.5M332.6 259.9l-7.4 2M332.6 251.5l4 3.6 .2 .6-.2 .6-4 3.6M333.5 259.1a40.5 40.5 0 0 1-3.6 13.7M257.9 271.6l-1.7 5.1 .1 .6 .5 .4 5.2 1.1M260.8 278.6a40.7 40.7 0 0 0 10 10M261.7 261.8l1.3 4.6M262.1 261.9a1.42 1.42 0 0 0 .3 1.5 1.42 1.42 0 0 0 1.5 .3M263.2 266.1l-5.3 5.5M263.9 263.7a1.39 1.39 0 0 0-1.1 1 1.39 1.39 0 0 0 .4 1.4"/>
<path d="M269.1 277l3.4 3.3M269.4 276.9l-7.4 1.9M269.4 276.9a1.38 1.38 0 0 0 2.2 .8M271.6 277.8a1.42 1.42 0 0 0 .9 2.2M271.9 277.6l-.3 .2M272.5 280l-1.9 7.4M274.3 264.9l-16.4 6.7M274.3 264.9l-.5 2.3 2.2 .8M276 268l-14 10.8M278.9 260.2l3.5 6.1M278.9 260.2l-15.7 5.9M278.9 260.2l-4.6 4.7"/>
<path d="M280.7 263.2l2.4 3.2M280.7 263.2l2 3.5M281.5 273.4l-10.9 14M281.5 273.4l1.7-6.4-10.7 13M281.5 273.4l.3 1.7 .4 .5 2.3-.4M282.4 266.3l-13 10.6M282.4 266.3l-6.4 1.7M282.7 266.7l6.5 3.8M283.1 266.4l3.1 2.3M283.1 266.4l-.4 .3M284.5 275.2l-6.7 16.3M286.2 268.7l3.5 2"/>
<path d="M286.2 268.7l3.6 1.5M289.2 270.5l-6 15.7M289.2 270.5l-4.7 4.7M289.7 270.7l-5.9 15.9M289.7 270.7h8M289.7 270.7l-4 14.8M289.8 270.2a15 15 0 0 0 7.8 0M289.8 270.2l-.1 .5M291.9 277.2l1.8 1.5 .6-.3 1.1-1.2M291.9 277.2l-1.7-6.5-2.7 16.6M291.9 277.2l-2.4 17.5M295.4 277.2l2.5 17.5"/>
<path d="M295.4 277.2l1.8-6.5 2.7 16.6M297.6 270.2l.1 .5M297.7 270.7l4 14.8M298.1 270.5l6 15.7M298.1 270.5l4.8 4.7M301.2 268.7l-3.6 1.5M301.2 268.7l-3.5 2M302.9 275.2l6.6 16.3M304.2 267l10.6 13M304.2 267l1.7 6.4M304.2 267l-6.1 3.5M304.3 266.4l.4 .3"/>
<path d="M304.3 266.4l-3.1 2.3M304.7 266.7l-3.5 2M304.9 266.3l6.5 1.7M304.9 266.3l13 10.6M305.9 273.4l-.8 2.2-2.2-.4M305.9 273.4l10.9 14M306.7 263.2l-2 3.5M306.7 263.2l-2.4 3.2M308.4 260.2l4.7 4.7M308.4 260.2l15.7 5.9M308.4 260.2l-3.5 6.1M311.4 268l13.9 10.8"/>
<path d="M313.1 264.9l.4 2.3-2.1 .8M313.1 264.9l16.4 6.7M314.8 280l2 7.4M315.5 277.6l.2 .1M315.7 277.8a1.38 1.38 0 0 1-.9 2.2M317.9 276.9l7.4 1.9M317.9 276.9a1.38 1.38 0 0 1-2.2 .8M318.3 277l-3.4 3.3M323.5 263.7a1.38 1.38 0 0 1 1.1 1 1.38 1.38 0 0 1-.5 1.4M324.1 266.1l5.4 5.5M325.2 261.9a1.39 1.39 0 0 1-.3 1.5 1.39 1.39 0 0 1-1.4 .3M325.6 261.8l-1.2 4.6"/>
<path d="M326.5 278.6a38.7 38.7 0 0 1-10 10M329.5 271.6l1.6 5.1-.1 .6-.5 .4-5.2 1.1M270.6 287.4l1.1 5.2 .4 .5 .6 .1 5.1-1.7M276.6 291.9a39.4 39.4 0 0 0 13.8 3.7M283 286.4l4.6 1.3M283.2 286.2l.6 .4M283.2 286.2l-5.4 5.3M285.7 285.5a1.36 1.36 0 0 1-1.9 1.1M285.7 285.5a1.4 1.4 0 0 0 .3 1.5 1.4 1.4 0 0 0 1.5 .3M287.5 287.3l2 7.4M289.5 294.7l3.6 3.9 .6 .3 .6-.3 3.6-3.9M299.9 287.3l-2 7.4"/>
<path d="M301.7 285.5a1.39 1.39 0 0 0 1 1.2 1.39 1.39 0 0 0 1.4-.5M301.7 285.5a1.4 1.4 0 0 1-.4 1.5 1.4 1.4 0 0 1-1.4 .3M304.1 286.2l5.4 5.3M304.4 286.4l-4.6 1.3M310.7 291.9a39.4 39.4 0 0 1-13.7 3.7M316.8 287.4l-1.2 5.2-.4 .5-.6 .1-5.1-1.7"/>
<circle cx="293.7" cy="255.8" r="7.5"/>
</g>
<g fill="#000">
<circle cx="281.8" cy="65.3" r=".25"/>
<circle cx="282.7" cy="244.8" r=".25"/>
<circle cx="304.7" cy="244.8" r=".25"/>
<circle cx="282.7" cy="266.7" r=".25"/>
<circle cx="304.7" cy="266.7" r=".25"/>
</g>
<path d="M293.7 95.3h90.3M382.2 95.3l.6 3.5h-1.2zM293.7 110.4h90.3" fill="none" stroke="#008080" stroke-width=".42"/>
<path d="M382.2 95.3l.6 3.5h-1.2z" fill="#008080"/>
<path d="M381.6 106.8h1.2l-.6 3.6z" fill="none" stroke="#008080" stroke-width=".42"/>
<path d="M381.6 106.8h1.2l-.6 3.6z" fill="#008080"/>
<path d="M293.7 65.1h90.3M382.2 65.1l.6 3.5h-1.2zM293.7 95.3h90.3M382.2 95.3v15.1" fill="none" stroke="#008080" stroke-width=".42"/>
<path d="M382.2 65.1l.6 3.5h-1.2z" fill="#008080"/>
<path d="M381.6 91.9h1.2l-.6 3.4z" fill="none" stroke="#008080" stroke-width=".42"/>
<path d="M381.6 91.9h1.2l-.6 3.4z" fill="#008080"/>
<path d="M293.7 65.1h100.8M382.2 65.1v30.2M392.7 65.1l.6 3.5h-1.2zM294.7 127.8h99.8" fill="none" stroke="#008080" stroke-width=".42"/>
<path d="M392.7 65.1l.6 3.5h-1.2z" fill="#008080"/>
<path d="M392.1 124.3h1.2l-.6 3.5z" fill="none" stroke="#008080" stroke-width=".42"/>
<path d="M392.1 124.3h1.2l-.6 3.5z" fill="#008080"/>
<path d="M392.7 65.1v62.7M293.7 248.2h76.3M367.7 259.8h1.1l-.6 3.4zM293.7 263.2h76.3" fill="none" stroke="#008080" stroke-width=".42"/>
<path d="M367.7 259.8h1.1l-.6 3.4z" fill="#008080"/>
<path d="M368.2 248.2l.6 3.6h-1.1z" fill="none" stroke="#008080" stroke-width=".42"/>
<path d="M368.2 248.2l.6 3.6h-1.1z" fill="#008080"/>
<path d="M293.7 215.7h86.2M368.2 248.2v15M293.7 295.7h86.2M377.6 292.2h1.2l-.6 3.5z" fill="none" stroke="#008080" stroke-width=".42"/>
<path d="M377.6 292.2h1.2l-.6 3.5z" fill="#008080"/>
<path d="M378.2 215.7l.6 3.5h-1.2z" fill="none" stroke="#008080" stroke-width=".42"/>
<path d="M378.2 215.7l.6 3.5h-1.2z" fill="#008080"/>
<path d="M378.2 215.7v80M229.1 252.3v77.8M358.2 251.1v79M229.1 328.3l3.5-.6v1.2z" fill="none" stroke="#008080" stroke-width=".42"/>
<path d="M229.1 328.3l3.5-.6v1.2z" fill="#008080"/>
<path d="M354.7 327.7l3.5 .6-3.5 .6z" fill="none" stroke="#008080" stroke-width=".42"/>
<path d="M354.7 327.7l3.5 .6-3.5 .6z" fill="#008080"/>
<path d="M289.6 184l3.5 .6-3.5 .5zM293.1 182.8v8.3M301.2 182.8v8.7M229.1 328.3h129.1" fill="none" stroke="#008080" stroke-width=".42"/>
<path d="M289.6 184l3.5 .6-3.5 .5z" fill="#008080"/>
<path d="M301.2 184.6l3.5-.6v1.1z" fill="none" stroke="#008080" stroke-width=".42"/>
<path d="M301.2 184.6l3.5-.6v1.1z" fill="#008080"/>
<path d="M286.1 184.6h22.1M304.9 182.1l4.6 11.2M322.6 187.5l.9-.7 1.7 3.1zM326.7 188.9l-10.2 6.6" fill="none" stroke="#008080" stroke-width=".42"/>
<path d="M322.6 187.5l.9-.7 1.7 3.1z" fill="#008080"/>
<path d="M305.6 183.7l3.1-1.6 .4 1.2z" fill="none" stroke="#008080" stroke-width=".42"/>
<path d="M305.6 183.7l3.1-1.6 .4 1.2z" fill="#008080"/>
<path d="M324.2 99.3l3.2-1.5-2.6 2.4zM305.6 183.7a15.9 15.9 0 0 1 19.6 6.2" fill="none" stroke="#008080" stroke-width=".42"/>
<path d="M324.2 99.3l3.2-1.5-2.6 2.4z" fill="#008080"/>
<path d="M319.5 106.8l1.2 .1-1 3.5z" fill="none" stroke="#008080" stroke-width=".42"/>
<path d="M319.5 106.8l1.2 .1-1 3.5z" fill="#008080"/>
<path d="M327.4 97.8a14.1 14.1 0 0 0-7.7 12.6M333.7 115.4h50.3M333.7 110.4h50.3M382.2 115.4l.6 3.4h-1.2z" fill="none" stroke="#008080" stroke-width=".42"/>
<path d="M382.2 115.4l.6 3.4h-1.2z" fill="#008080"/>
<path d="M381.6 106.8h1.2l-.6 3.6z" fill="none" stroke="#008080" stroke-width=".42"/>
<path d="M381.6 106.8h1.2l-.6 3.6z" fill="#008080"/>
<path d="M325.2 95.3l8.7 13.1M326.2 95.3h14.7M335.2 104.3l.8 .8-3 1.9zM382.2 103.3v19" fill="none" stroke="#008080" stroke-width=".42"/>
<path d="M335.2 104.3l.8 .8-3 1.9z" fill="#008080"/>
<path d="M339.2 95.3l.1 3.6-1.1-.1z" fill="none" stroke="#008080" stroke-width=".42"/>
<path d="M339.2 95.3l.1 3.6-1.1-.1z" fill="#008080"/>
<path d="M339.2 95.3a14 14 0 0 1-6.2 11.7M358.3 115.4h25.7M358.3 127.8h25.7M381.6 124.3h1.2l-.6 3.5z" fill="none" stroke="#008080" stroke-width=".42"/>
<path d="M381.6 124.3h1.2l-.6 3.5z" fill="#008080"/>
<path d="M382.2 115.4l.6 3.4h-1.2z" fill="none" stroke="#008080" stroke-width=".42"/>
<path d="M382.2 115.4l.6 3.4h-1.2z" fill="#008080"/>
<path d="M382.2 115.4v12.4M341.2 199.1l-26.4 32.4M346.2 207l.9-.8 1.8 3.1zM350.3 208.2l-32.4 26.4" fill="none" stroke="#008080" stroke-width=".42"/>
<path d="M346.2 207l.9-.8 1.8 3.1z" fill="#008080"/>
<path d="M340.1 200.5l3 1.9-.7 .8z" fill="none" stroke="#008080" stroke-width=".42"/>
<path d="M340.1 200.5l3 1.9-.7 .8z" fill="#008080"/>
<path d="M340.1 200.5l4.7 4.2 4.1 4.6" fill="none" stroke="#008080" stroke-width=".42"/>
<g fill="none" stroke="#e6e6e6" stroke-width=".42">
<path d="M29.6 381.8a6.5 6.5 0 0 1 8.5 .8l.6 2.2-2.8 .1a2.7 2.7 0 0 0-2.1-2 2.7 2.7 0 0 0-2.7 1.1 1.87 1.87 0 0 0 2.2 1.8l1.4 .4a4.4 4.4 0 0 1 4 6.2 6.4 6.4 0 0 1-9.1 1.3l-1.2-1.8-.5-1.7 2.7-.3a2.94 2.94 0 0 0 2.6 2.6 2.94 2.94 0 0 0 3.1-1.9 2.67 2.67 0 0 0-2.9-1.8 4.9 4.9 0 0 1-5-4.3l.4-1.6zM43.1 382.1a6.9 6.9 0 0 1 8.2-.5 6.9 6.9 0 0 1 2.8 7.7 6.7 6.7 0 0 1-8 5.5 6.7 6.7 0 0 1-5.1-8.3 6.4 6.4 0 0 1 2.1-4.4zM44.8 384.2a3.9 3.9 0 0 1 4.6-.8 3.9 3.9 0 0 1 2 4.3 3.8 3.8 0 0 1-1.9 4.3 3.8 3.8 0 0 1-4.6-.7 6.6 6.6 0 0 1-.1-7.1zM56.5 381h2.8v11.3h6.9v2.3h-9.7zM68.1 380.9h2.8v13.7h-2.8zM73.5 380.9h5a5.9 5.9 0 0 1 6.5 7 5.9 5.9 0 0 1-6.3 6.7h-5.2zM76.3 383.2h1.8a3.4 3.4 0 0 1 4 3.9v1.2a3.2 3.2 0 0 1-3.8 4h-2zM92.7 380.9h10.2v2.3h-7.4v3h6.9v2.4h-6.9v3.7h7.7v2.3h-10.5zM105.5 380.9h5.1a5.9 5.9 0 0 1 6.4 7 5.9 5.9 0 0 1-6.3 6.7h-5.2zM108.3 383.2h1.9a3.4 3.4 0 0 1 4 3.9v1.2a3.2 3.2 0 0 1-3.8 4h-2.1zM120.9 382.4a7.3 7.3 0 0 1 9.7 .1l1 2.2-2.7 .5a3.7 3.7 0 0 0-4.6-2 3.7 3.7 0 0 0-2.5 4.4 4.2 4.2 0 0 0 2.2 4.5 4.2 4.2 0 0 0 5-.8v-1.7h-3.2v-2.3h6v5.4a8.1 8.1 0 0 1-11.8-.8 8.3 8.3 0 0 1 .9-9.5zM134.4 380.9h10.2v2.3h-7.4v3h6.9v2.4h-6.9v3.7h7.6v2.3h-10.4z"/>
<path d="M156.4 380.9h3l5.5 13.7h-3l-1.2-3.1h-5.5l-1.1 3.1h-3zM157.9 384.1l1.9 5.1h-3.7zM167.7 382.5a6 6 0 0 1 10.2 2.1l-2.8 .7a3.2 3.2 0 0 0-3.9-2.2 3.2 3.2 0 0 0-2.4 3.8 4.6 4.6 0 0 0 2.5 5.5 3.2 3.2 0 0 0 4-2.8l2.6 .8a6.1 6.1 0 0 1-7.2 4.3 6.1 6.1 0 0 1-4.8-6.8 7.7 7.7 0 0 1 1.8-5.4zM184.1 380.9h3.1l5.5 13.7h-3l-1.2-3.1h-5.5l-1.1 3.1h-3zM185.7 384.1l1.9 5.1h-3.8zM194.2 380.9h5a5.9 5.9 0 0 1 6.5 7 5.9 5.9 0 0 1-6.3 6.7h-5.2zM197 383.2h1.8a3.4 3.4 0 0 1 4 3.9v1.2a3.2 3.2 0 0 1-3.8 4h-2zM208.1 380.9h10.2v2.3h-7.4v3h6.9v2.4h-6.9v3.7h7.6v2.3h-10.4zM220.8 380.9h4.2l2.5 9.3 2.4-9.3h4.2v13.7h-2.5l-.1-10.8-2.7 10.8h-2.7l-2.7-10.8v10.8h-2.6zM236.8 380.9h2.8v13.7h-2.8zM243.5 382.5a6 6 0 0 1 10.2 2.1l-2.8 .7a3.2 3.2 0 0 0-3.8-2.2 3.2 3.2 0 0 0-2.4 3.8 4.6 4.6 0 0 0 2.4 5.5 3.2 3.2 0 0 0 4-2.8l2.6 .8a6.1 6.1 0 0 1-7.2 4.3 6.1 6.1 0 0 1-4.7-6.8 7.7 7.7 0 0 1 1.7-5.4zM262.7 382.5a6 6 0 0 1 10.2 2.1l-2.7 .7a3.2 3.2 0 0 0-3.9-2.2 3.2 3.2 0 0 0-2.4 3.8 4.6 4.6 0 0 0 2.4 5.5 3.2 3.2 0 0 0 4-2.8l2.7 .8a6.1 6.1 0 0 1-7.2 4.3 6.1 6.1 0 0 1-4.8-6.8 7.7 7.7 0 0 1 1.7-5.4z"/>
<path d="M277 382.1a6.9 6.9 0 0 1 8.2-.5 6.9 6.9 0 0 1 2.8 7.7 6.7 6.7 0 0 1-8.1 5.5 6.7 6.7 0 0 1-5.1-8.3 6.4 6.4 0 0 1 2.2-4.4zM278.7 384.2a3.9 3.9 0 0 1 4.6-.8 3.9 3.9 0 0 1 1.9 4.3 3.8 3.8 0 0 1-1.8 4.3 3.8 3.8 0 0 1-4.7-.7 6.6 6.6 0 0 1 0-7.1zM290.3 380.9h5.2a4.4 4.4 0 0 1 5.4 4.3 4.4 4.4 0 0 1-5.4 4.2h-2.4v5.2h-2.8zM293.1 383.2h1.8a2.1 2.1 0 0 1 2.6 .6 2.1 2.1 0 0 1 0 2.6 3.4 3.4 0 0 1-2.9 .7h-1.5zM301.6 380.9h3.3l3.2 5.4 3.2-5.4h3.2l-5 7.9v5.8h-2.8v-5.8z"/>
</g>
<text font-size="10.1" x="529" y="370.2">Solid Edge</text>
<g font-size="5.6" fill="#008080">
<text x="381.3" y="83.7" transform="rotate(-90 381.3 83.7)">6,05</text>
<text x="391.8" y="100.6" transform="rotate(-90 391.8 100.6)">12,55</text>
<text x="319.6" y="104.8" transform="rotate(-58 319.6 104.8)">63°</text>
<text x="335.4" y="104" transform="rotate(-62 335.4 104)">56°</text>
<text x="381.3" y="103.8" transform="rotate(-90 381.3 103.8)">3</text>
<text x="381.3" y="113.6" transform="rotate(-90 381.3 113.6)">1</text>
<text x="381.3" y="124" transform="rotate(-90 381.3 124)">2,5</text>
<text x="294" y="183.7">1,62</text>
<text x="314" y="181.5" transform="rotate(17 314 181.5)">80°</text>
<text x="343.6" y="202.3" transform="rotate(45 343.6 202.3)">12°</text>
<text x="289.4" y="327.4">25,81</text>
</g>
<g font-size="5.4" fill="#008080">
<text x="367.4" y="259.7" transform="rotate(-90 367.4 259.7)">O 3</text>
<text x="377.3" y="260.5" transform="rotate(-90 377.3 260.5)">O 16</text>
</g>
<g font-size="4.9">
<text x="507.9" y="14.7">REVISION HISTORY</text>
<text x="459.3" y="21">REV</text>
<text x="492.7" y="21">DESCRIPTION</text>
<text x="544" y="21">DATE</text>
<text x="564.3" y="21">APPROVED</text>
<text x="469.1" y="363.6">NAME</text>
<text x="490.1" y="363.6">DATE</text>
<text x="442.7" y="369.3">DRAWN</text>
<text x="442.7" y="375">CHECKED</text>
<text x="442.7" y="380.7">ENG APPR</text>
<text x="442.7" y="386.4">MGR APPR</text>
<text x="451.9" y="392.9">UNLESS OTHERWISE SPECIFIED</text>
<text x="449.9" y="397.9">DIMENSIONS ARE IN MILLIMETERS</text>
<text x="455.7" y="407.8">2 PL ±X.XX 3 PL ±X.XXX</text>
<text x="463.5" y="402.9">ANGLES ±X.X°</text>
<text x="506.2" y="408.3">SCALE:</text>
<text x="528.4" y="408.3">WEIGHT:</text>
</g>
<g font-size="4.9" fill="#008080">
<text x="464.9" y="369.3">Gebruiker</text>
<text x="483.9" y="369.3">04/01/22</text>
<text x="506.2" y="402">FILE NAME: Dubbele-tandwiel.dft</text>
<text x="553.8" y="408.4">SHEET 1 OF 1</text>
</g>
<text font-size="4.8" x="507.7" y="395.3">A2</text>
<g font-size="4.1">
<text x="505.9" y="378.3">TITLE</text>
<text x="506.9" y="391.1">SIZE</text>
<text x="515.4" y="391.1">DWG NO</text>
<text x="577" y="391.1">REV</text>
</g>
</svg>
